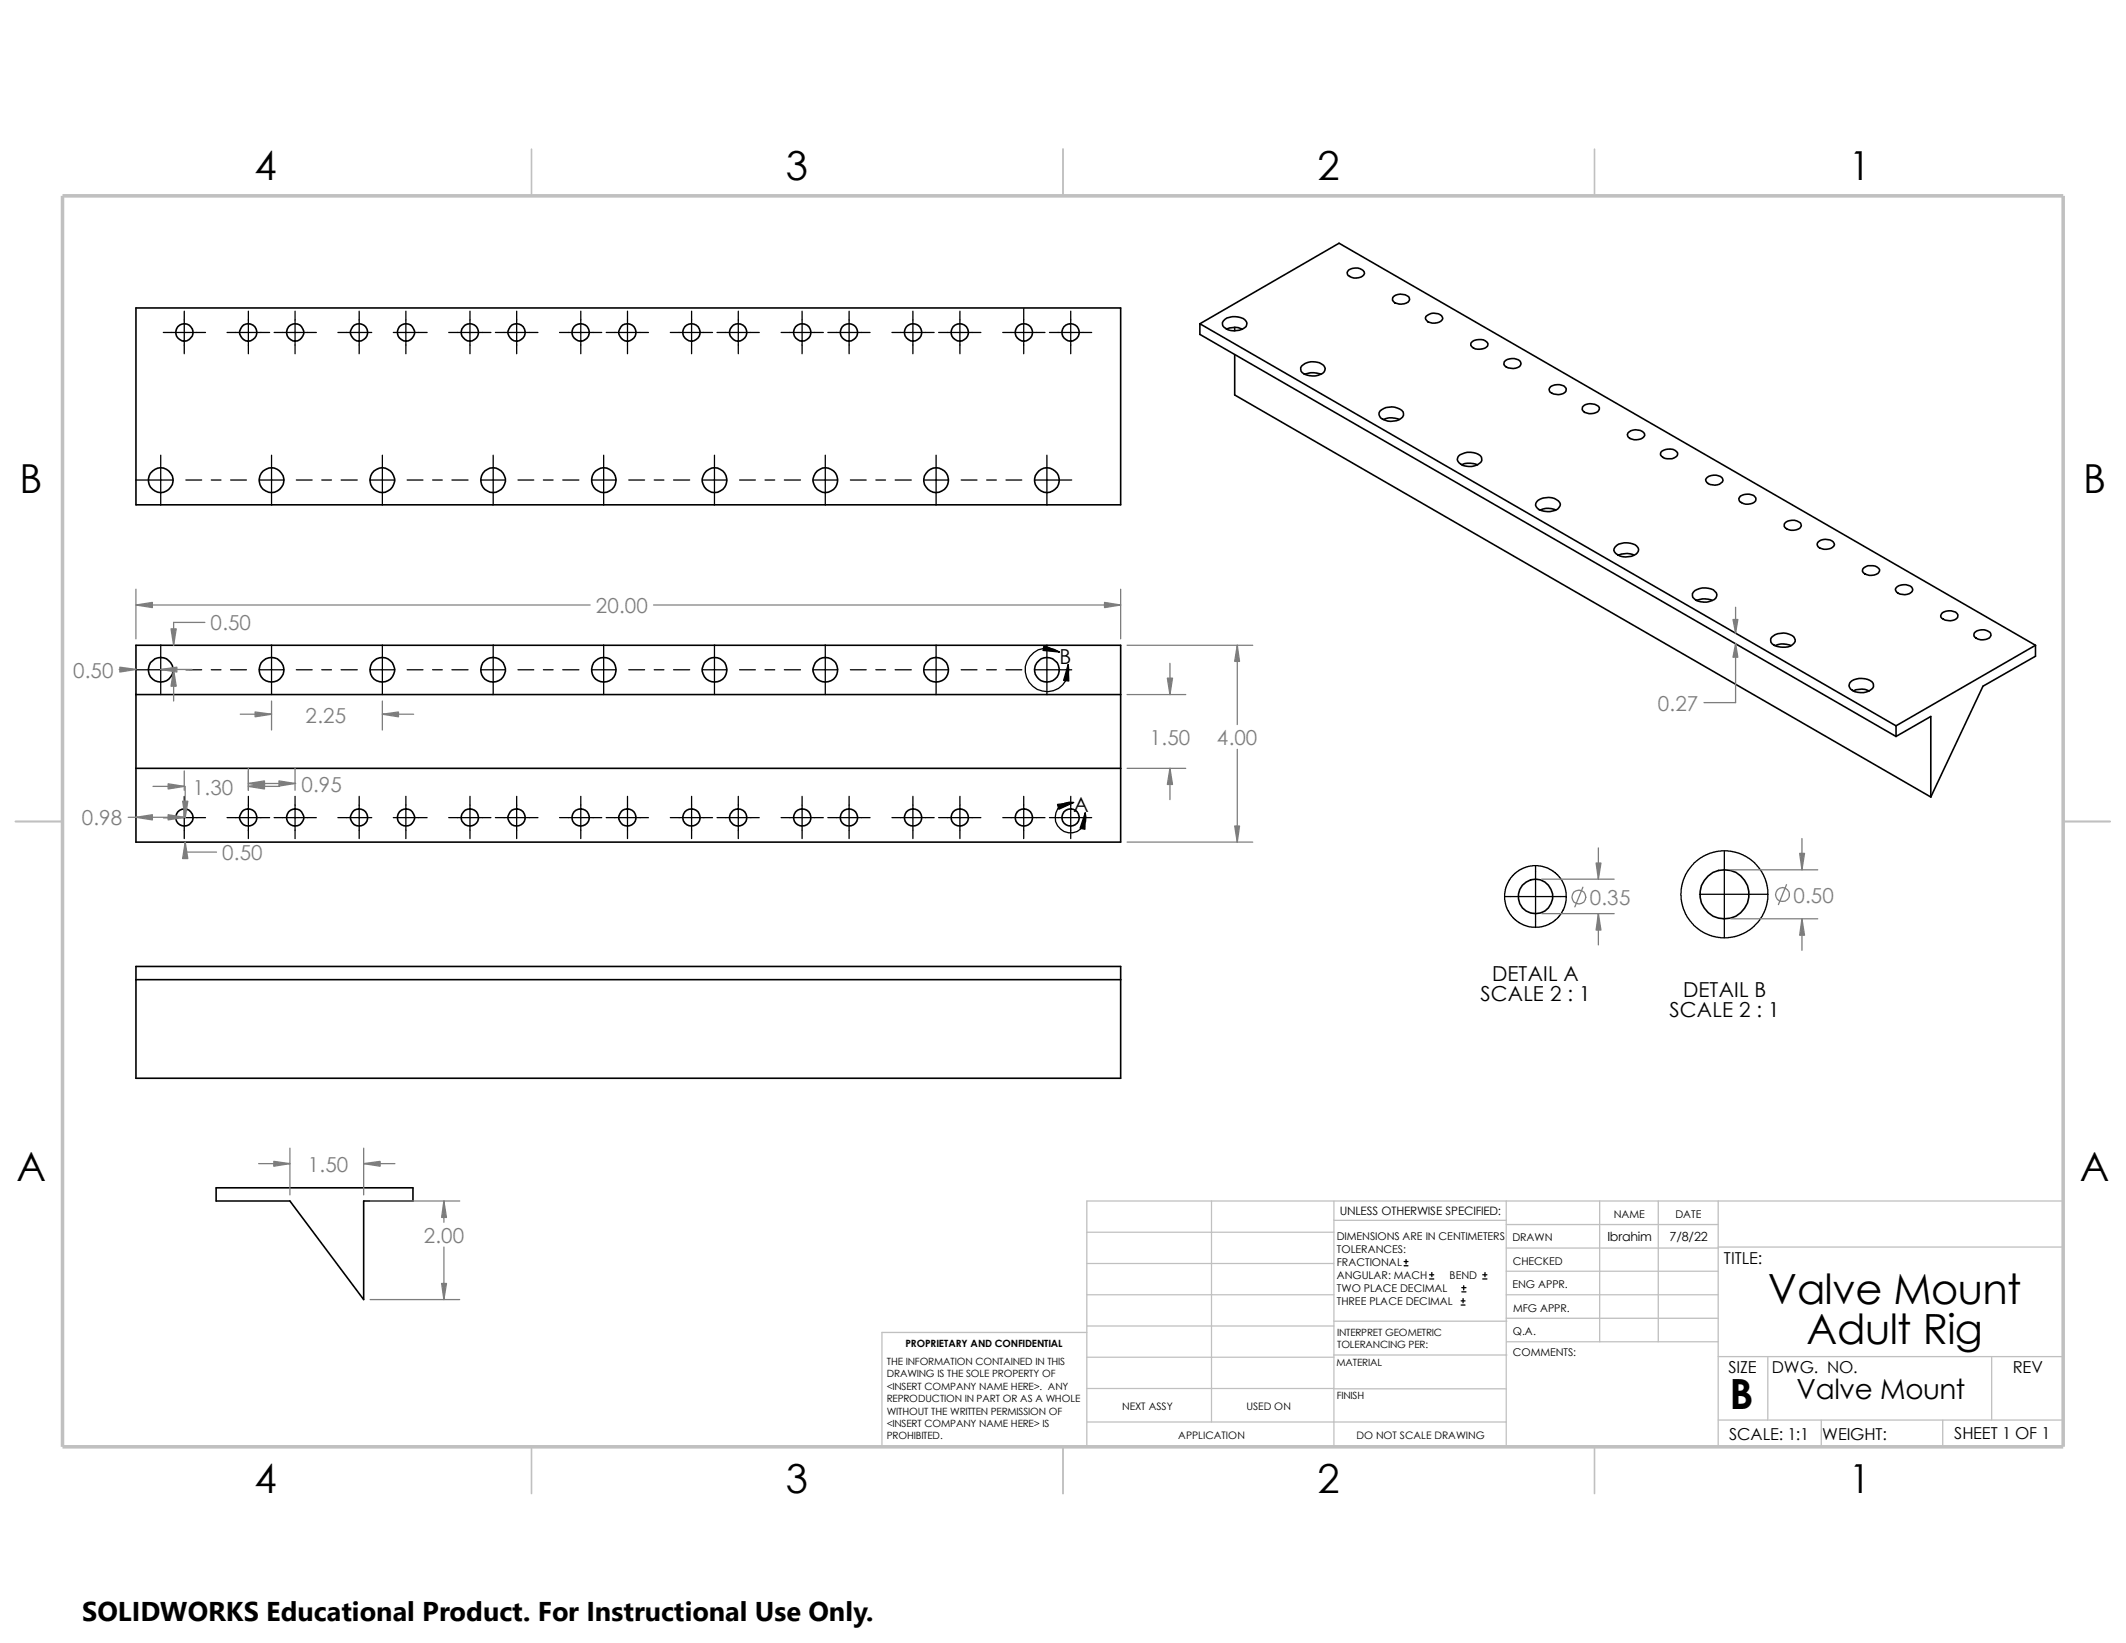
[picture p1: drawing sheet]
<svg xmlns="http://www.w3.org/2000/svg" width="279mm" height="216mm" viewBox="0 0 279 216" stroke-linecap="round" stroke-linejoin="round" font-family="sans-serif">
<g fill="none" stroke="#c0c0c0" stroke-width=".17">
<path d="M159.2 157.8v29.1M175.3 157.8v32.3M198 157.8v32.3M210.2 157.8v18.5M217.9 157.8v18.5M225.8 157.8v32.3M271.1 157.8h-128.3v32.3M142.8 166h32.5M142.8 175.1h-26.9v15M142.8 174.2h32.5M142.8 170.1h32.5M142.8 178.4h32.5"/>
<path d="M142.8 161.9h32.5M175.3 178.1h22.7M175.3 173.6h22.7M175.3 160.4h22.7M198 164h27.8M198 170.1h27.8M198 160.9h27.8M198 167h27.8M198 173.2h27.8M198 176.3h27.8M225.8 178.3h45.3M225.8 163.9h45.3"/>
<path d="M232.3 178.3v8.3M261.7 178.3v8.3M142.8 182.5h32.5M142.8 186.9h55.2M175.3 182.5h22.7M225.8 186.6h45.3M239.4 186.6v3.5M255.3 186.6v3.5"/>
</g>
<path d="M69.8 19.6v6.1M139.7 19.6v6.1M209.5 19.6v6.1M2 107.9h6.2M271.1 107.9h6.2M69.8 190.1v6.2M139.7 190.1v6.2M209.5 190.1v6.2" fill="none" stroke="#c0c0c0" stroke-width=".21"/>
<path d="M8.2 25.7h262.9v164.4h-262.9z" fill="none" stroke="#c0c0c0" stroke-width=".47"/>
<g fill="none" stroke="#000" stroke-width=".21">
<path d="M177.2 35.5a1.5 1.5 0 0 1 2.1 .2 .65 .65 0 0 1-.7 .8 1.36 1.36 0 0 1-1.5-.5l-.1-.2zM183 39.1a1.48 1.48 0 0 1 2.2 .1 .64 .64 0 0 1-.7 .7 1.47 1.47 0 0 1-1.5-.4zM17.9 40.5h129.4v25.8h-129.4zM157.7 42.5v1.4l91.5 52.9M157.7 42.5l91.5 52.9M157.7 42.5l18.3-10.5 91.5 52.8M160.8 42.2a2.24 2.24 0 0 1 2.8-.2 .71 .71 0 0 1 .2 .8 .71 .71 0 0 1-.6 .5 2.12 2.12 0 0 1-2.5-.5v-.4zM161.2 43.3l.4-.2a2.31 2.31 0 0 1 1.7 .2M162.3 46.6v5.3l91.4 52.8M162.3 43v.5M171.1 48.1a2.14 2.14 0 0 1 3 .1 .7 .7 0 0 1-.6 1 2.24 2.24 0 0 1-2.5-.4l-.1-.5zM171.5 49.2v-.1a2.89 2.89 0 0 1 2.1 .1"/>
<path d="M181.4 54a2.2 2.2 0 0 1 3 .1 .91 .91 0 0 1-.9 1.2 2.09 2.09 0 0 1-2.2-.6l-.1-.4zM181.8 55.1h.1a2.54 2.54 0 0 1 2 0M187.4 41.6a1.45 1.45 0 0 1 2.2 .1 .63 .63 0 0 1-.8 .7 1.22 1.22 0 0 1-1.5-.6zM191.6 60a2.25 2.25 0 0 1 3.1 .1 .91 .91 0 0 1-.9 1.1 2.09 2.09 0 0 1-2.2-.6l-.1-.2zM193.5 44.9a1.52 1.52 0 0 1 2 .2 .84 .84 0 0 1-1 .8 .97 .97 0 0 1-1.2-.7zM197.9 47.4a1.46 1.46 0 0 1 2 .2 .64 .64 0 0 1-.7 .8h-.4a1.29 1.29 0 0 1-1.1-.5v-.4zM203.8 50.8a1.52 1.52 0 0 1 2 .3 .83 .83 0 0 1-1 .8 1.04 1.04 0 0 1-1.2-.8zM208 53.5a1.53 1.53 0 0 1 2.2 .1 .84 .84 0 0 1-1.1 .8 1.4 1.4 0 0 1-1.2-.6zM214.1 56.8a1.56 1.56 0 0 1 2 .2 .65 .65 0 0 1-.7 .7 1.36 1.36 0 0 1-1.5-.4v-.2zM218.4 59.3a1.52 1.52 0 0 1 2.1 .2 .84 .84 0 0 1-1.1 .8 .97 .97 0 0 1-1.2-.7zM192.1 61.1a2.43 2.43 0 0 1 2.1 0M202 65.9a2.14 2.14 0 0 1 3 .1 .89 .89 0 0 1-.9 1.1 2.18 2.18 0 0 1-2.2-.5l-.1-.2z"/>
<path d="M202.4 67a2.53 2.53 0 0 1 2.1 0M212.3 71.9a2.24 2.24 0 0 1 2.8-.1 .71 .71 0 0 1 .2 .7 .71 .71 0 0 1-.6 .5 2.12 2.12 0 0 1-2.5-.5l-.1-.2zM212.7 72.9l.4-.1a2.59 2.59 0 0 1 1.7 .1M222.8 77.6a2.34 2.34 0 0 1 2.6 .1 .68 .68 0 0 1 .2 .7 .68 .68 0 0 1-.6 .5 2.2 2.2 0 0 1-2.5-.4 .68 .68 0 0 1 .3-.9zM223 78.9a2.77 2.77 0 0 1 2 0M224.4 62.7a1.46 1.46 0 0 1 2 .2 .56 .56 0 0 1-.4 .7 1.27 1.27 0 0 1-1.8-.6zM228.7 65.2a1.52 1.52 0 0 1 2.1 .2 .83 .83 0 0 1-1.1 .9 1.04 1.04 0 0 1-1.2-.8zM234.7 68.6a1.46 1.46 0 0 1 2 .3 .64 .64 0 0 1-.7 .7 1.39 1.39 0 0 1-1.5-.4v-.4zM239 71.2a1.5 1.5 0 0 1 2 .2 .63 .63 0 0 1-.7 .7 1.36 1.36 0 0 1-1.5-.4v-.2zM245 74.6a1.52 1.52 0 0 1 2 .2 .84 .84 0 0 1-1 .8 .97 .97 0 0 1-1.2-.7zM249.3 77.1a1.46 1.46 0 0 1 2 .2 .82 .82 0 0 1-1 .8 1.04 1.04 0 0 1-1.2-.7zM17.9 84.8h129.4v25.9h-129.4z"/>
<path d="M17.9 91.3h129.4M232.8 83.7a2.14 2.14 0 0 1 3 .2 .88 .88 0 0 1-.8 1.1h-.8a1.41 1.41 0 0 1-1.5-.8v-.3zM233.3 84.8a2.64 2.64 0 0 1 2.1 0M243.1 89.7a2.25 2.25 0 0 1 3.1 .1 .91 .91 0 0 1-.9 1.1 2.09 2.09 0 0 1-2.2-.6l-.1-.2zM243.5 90.8l.4-.2a2.44 2.44 0 0 1 1.8 .2M249.2 95.4v1.4M249.2 96.8l4.5-2.7v10.6M255.3 80.5a1.52 1.52 0 0 1 2 .3 .83 .83 0 0 1-1 .8 1.42 1.42 0 0 1-1.2-.5v-.2zM259.6 83a1.46 1.46 0 0 1 2 .3 .64 .64 0 0 1-.7 .7 1.39 1.39 0 0 1-1.5-.4l.1-.4zM267.5 84.8l-18.3 10.6M267.5 84.8v1.4l-6.9 4-6.9 14.5M17.9 101h129.4"/>
<path d="M17.9 127h129.4v14.7h-129.4zM17.9 128.7h129.4M28.4 156.1h25.9v1.7h-6.5v13l-9.7-13h-9.7z"/>
<circle cx="24.2" cy="43.7" r="1.15"/>
<circle cx="32.6" cy="43.7" r="1.13"/>
<circle cx="38.8" cy="43.7" r="1.13"/>
<circle cx="47.2" cy="43.7" r="1.13"/>
<circle cx="53.3" cy="43.7" r="1.13"/>
<circle cx="61.7" cy="43.7" r="1.13"/>
<circle cx="67.9" cy="43.7" r="1.13"/>
<circle cx="76.3" cy="43.7" r="1.15"/>
<circle cx="82.5" cy="43.7" r="1.13"/>
<circle cx="90.9" cy="43.7" r="1.15"/>
<circle cx="97" cy="43.7" r="1.13"/>
<circle cx="105.4" cy="43.7" r="1.15"/>
<circle cx="111.6" cy="43.7" r="1.15"/>
<circle cx="120" cy="43.7" r="1.15"/>
<circle cx="126.1" cy="43.7" r="1.15"/>
<circle cx="134.5" cy="43.7" r="1.15"/>
<circle cx="140.7" cy="43.7" r="1.15"/>
<circle cx="21.1" cy="63.1" r="1.63"/>
<circle cx="35.7" cy="63.1" r="1.63"/>
<circle cx="50.2" cy="63.1" r="1.62"/>
<circle cx="64.8" cy="63.1" r="1.62"/>
<circle cx="79.3" cy="63.1" r="1.62"/>
<circle cx="93.9" cy="63.1" r="1.62"/>
<circle cx="108.5" cy="63.1" r="1.62"/>
<circle cx="123" cy="63.1" r="1.62"/>
<circle cx="137.6" cy="63.1" r="1.62"/>
<circle cx="21.1" cy="88" r="1.63"/>
<circle cx="35.7" cy="88" r="1.63"/>
<circle cx="50.2" cy="88" r="1.62"/>
<circle cx="64.8" cy="88" r="1.62"/>
<circle cx="79.3" cy="88" r="1.62"/>
<circle cx="93.9" cy="88" r="1.62"/>
<circle cx="108.5" cy="88" r="1.62"/>
<circle cx="123" cy="88" r="1.62"/>
<circle cx="137.6" cy="88" r="1.62"/>
<circle cx="24.2" cy="107.4" r="1.14"/>
<circle cx="32.6" cy="107.4" r="1.12"/>
<circle cx="38.8" cy="107.4" r="1.12"/>
<circle cx="47.2" cy="107.4" r="1.12"/>
<circle cx="53.3" cy="107.4" r="1.12"/>
<circle cx="61.8" cy="107.4" r="1.12"/>
<circle cx="67.9" cy="107.4" r="1.12"/>
<circle cx="76.3" cy="107.4" r="1.14"/>
<circle cx="82.5" cy="107.4" r="1.12"/>
<circle cx="90.9" cy="107.4" r="1.14"/>
<circle cx="97" cy="107.4" r="1.12"/>
<circle cx="105.4" cy="107.4" r="1.14"/>
<circle cx="111.6" cy="107.4" r="1.14"/>
<circle cx="120" cy="107.4" r="1.14"/>
<circle cx="126.1" cy="107.4" r="1.14"/>
<circle cx="134.6" cy="107.4" r="1.14"/>
<circle cx="140.7" cy="107.4" r="1.14"/>
<circle cx="201.8" cy="117.8" r="2.27"/>
<circle cx="226.6" cy="117.5" r="3.2"/>
</g>
<g fill="none" stroke="#000" stroke-width=".17">
<path d="M21.1 59.8v6.6M21.5 43.7h5.5M24.2 40.9v5.6M29.8 43.7h5.6M32.6 40.9v5.6M35.7 59.8v6.6M36 43.7h5.6M38.8 40.9v5.6M44.4 43.7h4.5M47.2 40.9v5.6M50.2 59.8v6.6M51.7 43.7h4.4"/>
<path d="M53.3 40.9v5.6M59 43.7h5.5M61.8 40.9v5.6M64.8 59.8v6.6M65.1 43.7h5.6M67.9 40.9v5.6M73.5 43.7h5.6M76.3 40.9v5.6M79.3 59.8v6.6M79.7 43.7h5.5M82.5 40.9v5.6M88.1 43.7h5.5"/>
<path d="M90.9 40.9v5.6M93.9 59.8v6.6M94.2 43.7h5.6M97 40.9v5.6M102.7 43.7h5.5M105.4 40.9v5.6M108.5 59.8v6.6M108.8 43.7h5.5M111.6 40.9v5.6M117.2 43.7h5.6M120 40.9v5.6M123 59.8v6.6"/>
<path d="M123.4 43.7h5.5M126.2 40.9v5.6M131.8 43.7h5.5M134.5 40.6v5.9M137.6 59.8v6.6M137.9 43.7h5.6M140.7 40.9v5.6M17.9 63.1h4.9M24.4 63.1h2.1M27.8 63.1h1.2M30.3 63.1h2.1M34 63.1h3.3"/>
<path d="M38.9 63.1h2.1M42.3 63.1h1.3M44.8 63.1h2.1M48.6 63.1h3.3M53.5 63.1h2.1M56.9 63.1h1.2M59.4 63.1h2.1M63.2 63.1h3.2M68.1 63.1h2M71.4 63.1h1.3M74 63.1h2.1M77.7 63.1h3.3"/>
<path d="M82.6 63.1h2.1M86 63.1h1.2M88.5 63.1h2.1M92.3 63.1h3.2M97.2 63.1h2.1M100.5 63.1h1.3M103.1 63.1h2.1M106.8 63.1h3.3M111.8 63.1h2M115.1 63.1h1.3M117.6 63.1h2.2M121.4 63.1h3.3"/>
<path d="M126.3 63.1h2.1M129.7 63.1h1.2M132.2 63.1h2.1M135.9 63.1h4.9M17.9 88h4.9M21.1 84.8v6.5M24.4 88h2.1M27.8 88h1.2M30.3 88h2.1M34 88h3.3M35.7 84.8v6.5M38.9 88h2.1"/>
<path d="M42.3 88h1.3M44.8 88h2.1M48.6 88h3.3M50.2 84.8v6.5M53.5 88h2.1M56.9 88h1.2M59.4 88h2.1M63.2 88h3.2M64.8 84.8v6.5M68.1 88h2M71.4 88h1.3M74 88h2.1"/>
<path d="M77.7 88h3.3M79.3 84.8v6.5M82.6 88h2.1M86 88h1.2M88.5 88h2.1M92.3 88h3.2M93.9 84.8v6.5M97.2 88h2.1M100.5 88h1.3M103.1 88h2.1M106.8 88h3.3M108.5 84.8v6.5"/>
<path d="M111.8 88h2M115.1 88h1.3M117.6 88h2.2M121.4 88h3.3M123 84.8v6.5M126.3 88h2.1M129.7 88h1.2M132.2 88h2.1M135.9 88h4.9M137.6 84.8v6.5M139.2 85.7a2.86 2.86 0 0 0-4.3 1.4 2.86 2.86 0 0 0 2.6 3.8 2.86 2.86 0 0 0 2.9-3.6M21.5 107.4h5.5"/>
<path d="M24.2 104.6v5.6M29.8 107.4h5.6M32.6 104.6v5.6M36 107.4h5.6M38.8 104.6v5.6M44.4 107.4h4.5M47.2 104.6v5.6M51.7 107.4h4.4M53.3 104.6v5.6M59 107.4h5.5M61.8 104.6v5.6M65.1 107.4h5.6"/>
<path d="M67.9 104.6v5.6M73.5 107.4h5.6M76.3 104.6v5.6M79.7 107.4h5.5M82.5 104.6v5.6M88.1 107.4h5.5M90.9 104.6v5.6M94.2 107.4h5.6M97 104.6v5.6M102.7 107.4h5.5M105.4 104.6v5.6M108.8 107.4h5.5"/>
<path d="M111.6 104.6v5.6M117.2 107.4h5.6M120 104.6v5.6M123.4 107.4h5.5M126.2 104.6v5.6M131.8 107.4h5.5M134.5 104.6v5.6M137.9 107.4h5.6M140.7 104.6v5.6M141.1 105.5a2.01 2.01 0 0 0-2.4 1.9 2.01 2.01 0 0 0 2.3 2 2.01 2.01 0 0 0 1.6-2.6M197.7 117.8h8.1M201.8 113.7v8.2"/>
<path d="M223.4 117.5h8.9M226.6 111.8v11.4M184.5 166.3h.5M184.5 165.8h.5M184.8 165.5v.6M187.9 168.1h.5M187.9 167.5h.5M188.2 167.2v.6M192 171.5h.5M192 170.9h.5M192.1 169.8h.6M192.1 169.2h.6"/>
<path d="M192.3 170.6v.6M192.4 169v.5M194.9 168.1h.5M194.9 167.5h.5M195.2 167.2v.6"/>
<circle cx="201.8" cy="117.8" r="4"/>
<circle cx="226.6" cy="117.5" r="5.7"/>
</g>
<g fill="none" stroke="#808080" stroke-width=".17">
<path d="M17.9 77.4v6.5M17.9 79.5h59.7M85.9 79.5h61.4M147.3 77.4v6.5M228.1 79.8v3.4M15.7 88h2.2M21.1 88h4.1M22.8 88v4.1M24.9 88h.3M26.9 81.8h-4.1v3M31.6 93.9h4.1M35.7 92.1v3.8"/>
<path d="M50.2 93.9h4.2M50.2 92.1v3.8M148.1 84.8h16.5M148.1 91.3h7.7M153.8 87.2v4.1M162.6 84.8v10.4M162.6 98.5v12.2M228.1 84.6v7.7h-4.2M16.8 107.4h7.4M20.1 103.3h4.1M24.2 101.3v2.5M24.3 103.3v4.1"/>
<path d="M24.3 110.7v1.3h4.1M32.6 103.3h4.1M32.6 100.9v2.9M32.6 103h6.3M38.8 100.9v2.9M148.1 110.7h16.5M148.1 101h7.7M153.8 101v4.1M202.6 115.5h9.5M208 116.6l-1 2.6M210.1 111.4v4.1M227.5 114.3h11.4"/>
<path d="M234.8 116.2l-1.1 2.7M236.8 110.2v4.1M202.6 120.1h9.5M210.1 120.1v4.1M227.5 120.7h11.4M236.8 120.7v4.2M34 152.9h4.1M38.1 150.9v6.1M47.8 150.9v6.1M47.8 152.9h4.1M48.6 157.8h11.8M58.3 157.8v2.8"/>
<path d="M48.6 170.8h11.8M58.3 163.9v6.9"/>
<circle cx="207.5" cy="117.9" r=".91"/>
<circle cx="234.2" cy="117.6" r=".91"/>
</g>
<g fill="#808080" stroke="#808080" stroke-width=".17">
<path d="M17.9 107.4l2.1-.3v.6z"/>
<path d="M22.1 107.1l2.1 .3-2.1 .3z"/>
<path d="M24.3 110.7l.4 2.1h-.7z"/>
<path d="M24 105.3h.7l-.4 2.1z"/>
<path d="M32.6 103.3l2.2-.3v.7z"/>
<path d="M22.1 103l2.1 .3-2.1 .4z"/>
<path d="M36.7 102.6l2.1 .4-2.1 .3z"/>
<path d="M32.6 103l2.2-.4v.7z"/>
<path d="M162.6 84.8l.3 2.1h-.6z"/>
<path d="M162.3 108.5h.6l-.3 2.2z"/>
<path d="M17.9 79.5l2.1-.3v.6z"/>
<path d="M145.2 79.2l2.1 .3-2.1 .3z"/>
<path d="M22.5 82.6h.7l-.4 2.2z"/>
<path d="M22.8 88l.4 2.2h-.7z"/>
<path d="M21.1 88l2.1-.3v.6z"/>
<path d="M15.7 87.7l2.2 .3-2.2 .3z"/>
<path d="M33.5 93.6l2.2 .3-2.2 .3z"/>
<path d="M50.2 93.9l2.2-.3v.6z"/>
<path d="M153.4 89.1h.7l-.3 2.2z"/>
<path d="M153.8 101l.3 2.1h-.7z"/>
<path d="M236.5 112.1h.7l-.4 2.2z"/>
<path d="M236.8 120.7l.4 2.2h-.7z"/>
<path d="M227.8 81.4h.6l-.3 1.8z"/>
<path d="M228.1 84.6l.3 1.8h-.6z"/>
<path d="M47.8 152.9l2.2-.3v.6z"/>
<path d="M36 152.6l2.1 .3-2.1 .3z"/>
<path d="M58 168.7h.7l-.4 2.1z"/>
<path d="M58.3 157.8l.4 2.2h-.7z"/>
<path d="M209.8 113.4h.6l-.3 2.1z"/>
<path d="M210.1 120.1l.3 2.1h-.6z"/>
</g>
<path d="M137.2 84.8l2 .9-2.1-.2zM140.4 87.3l.1 2.2-.7-.1zM139 105.7l2.1-.2-2 .8zM142.6 106.8v2.2l-.7-.2z" fill="#000" stroke="#000" stroke-width=".17"/>
<path d="M10.8 209.2h104.1v6.7h-104.1z" fill="#fff"/>
<g font-size="5.5">
<text x="232.3" y="171.4">Valve Mount</text>
<text x="237.4" y="176.6">Adult Rig</text>
<text x="227.3" y="185.2">B</text>
</g>
<g font-size="5.3">
<text x="33.4" y="23.7">4</text>
<text x="103.3" y="23.7">3</text>
<text x="173.1" y="23.7">2</text>
<text x="243" y="23.7">1</text>
<text x="2.6" y="64.7">B</text>
<text x="273.8" y="64.7">B</text>
<text x="2.2" y="155.2">A</text>
<text x="273.3" y="155.2">A</text>
<text x="33.4" y="196.2">4</text>
<text x="103.3" y="196.2">3</text>
<text x="173.1" y="196.2">2</text>
<text x="243" y="196.2">1</text>
</g>
<g font-size="3.6">
<text x="236.1" y="183.9">Valve Mount</text>
<text x="10.8" y="213">SOLIDWORKS Educational Product. For Instructional Use Only.</text>
</g>
<g font-size="2.7" fill="#808080">
<text x="27.7" y="82.8">0.50</text>
<text x="78.3" y="80.6">20.00</text>
<text x="9.6" y="89.1">0.50</text>
<text x="40.2" y="95">2.25</text>
<text x="217.9" y="93.4">0.27</text>
<text x="151.1" y="97.9">1.50</text>
<text x="159.9" y="97.9">4.00</text>
<text x="25.3" y="104.4">1.30</text>
<text x="39.6" y="104.1">0.95</text>
<text x="10.7" y="108.5">0.98</text>
<text x="29.2" y="113.1">0.50</text>
<text x="209" y="118.9">0.35</text>
<text x="235.7" y="118.6">0.50</text>
<text x="40.5" y="154">1.50</text>
<text x="55.7" y="163.3">2.00</text>
</g>
<g font-size="2.7">
<text x="139.2" y="87.3">B</text>
<text x="141.1" y="106.8">A</text>
<text x="194.6" y="131.6">SCALE 2 : 1</text>
<text x="196.1" y="128.9">DETAIL A</text>
<text x="221.2" y="131">DETAIL B</text>
<text x="219.4" y="133.7">SCALE 2 : 1</text>
</g>
<g font-size="2.2">
<text x="226.6" y="166.1">TITLE:</text>
<text x="227.2" y="180.4">SIZE</text>
<text x="232.8" y="180.4">DWG. NO.</text>
<text x="264.5" y="180.5">REV</text>
<text x="227.2" y="189.2">SCALE: 1:1</text>
<text x="239.5" y="189.2">WEIGHT:</text>
<text x="256.8" y="189.1">SHEET 1 OF 1</text>
</g>
<g font-size="1.7">
<text x="211.2" y="163">Ibrahim</text>
<text x="219.4" y="163.1">7/8/22</text>
</g>
<text font-size="1.5" x="176.1" y="159.7">UNLESS OTHERWISE SPECIFIED:</text>
<g font-size="1.4">
<text x="212.1" y="160">NAME</text>
<text x="220.2" y="160.1">DATE</text>
<text x="175.7" y="162.9">DIMENSIONS ARE IN CENTIMETERS</text>
<text x="175.7" y="164.7">TOLERANCES:</text>
<text x="175.7" y="166.4">FRACTIONAL</text>
<text x="198.8" y="163.1">DRAWN</text>
<text x="198.8" y="166.3">CHECKED</text>
<text x="175.7" y="169.8">TWO PLACE DECIMAL</text>
<text x="175.7" y="171.5">THREE PLACE DECIMAL</text>
<text x="175.7" y="168.1">ANGULAR: MACH</text>
<text x="190.5" y="168.1">BEND</text>
<text x="198.8" y="169.3">ENG APPR.</text>
<text x="198.8" y="172.4">MFG APPR.</text>
<text x="198.8" y="178.1">COMMENTS:</text>
<text x="198.8" y="175.4">Q.A.</text>
<text x="147.5" y="185.3">NEXT ASSY</text>
<text x="163.8" y="185.3">USED ON</text>
<text x="154.9" y="189.1">APPLICATION</text>
<text x="178.3" y="189.1">DO NOT SCALE DRAWING</text>
</g>
<g font-size="1.3">
<text x="116.5" y="179.3">THE INFORMATION CONTAINED IN THIS</text>
<text x="119" y="177">PROPRIETARY AND CONFIDENTIAL</text>
<text x="175.6" y="179.5">MATERIAL</text>
<text x="175.7" y="175.5">INTERPRET GEOMETRIC</text>
<text x="175.7" y="177.1">TOLERANCING PER:</text>
<text x="116.5" y="181">DRAWING IS THE SOLE PROPERTY OF</text>
<text x="116.5" y="182.6">&lt;INSERT COMPANY NAME HERE&gt;. ANY</text>
<text x="116.5" y="184.2">REPRODUCTION IN PART OR AS A WHOLE</text>
<text x="116.5" y="185.9">WITHOUT THE WRITTEN PERMISSION OF</text>
<text x="175.7" y="183.9">FINISH</text>
<text x="116.5" y="189.1">PROHIBITED.</text>
<text x="116.5" y="187.5">&lt;INSERT COMPANY NAME HERE&gt; IS</text>
</g>
</svg>
